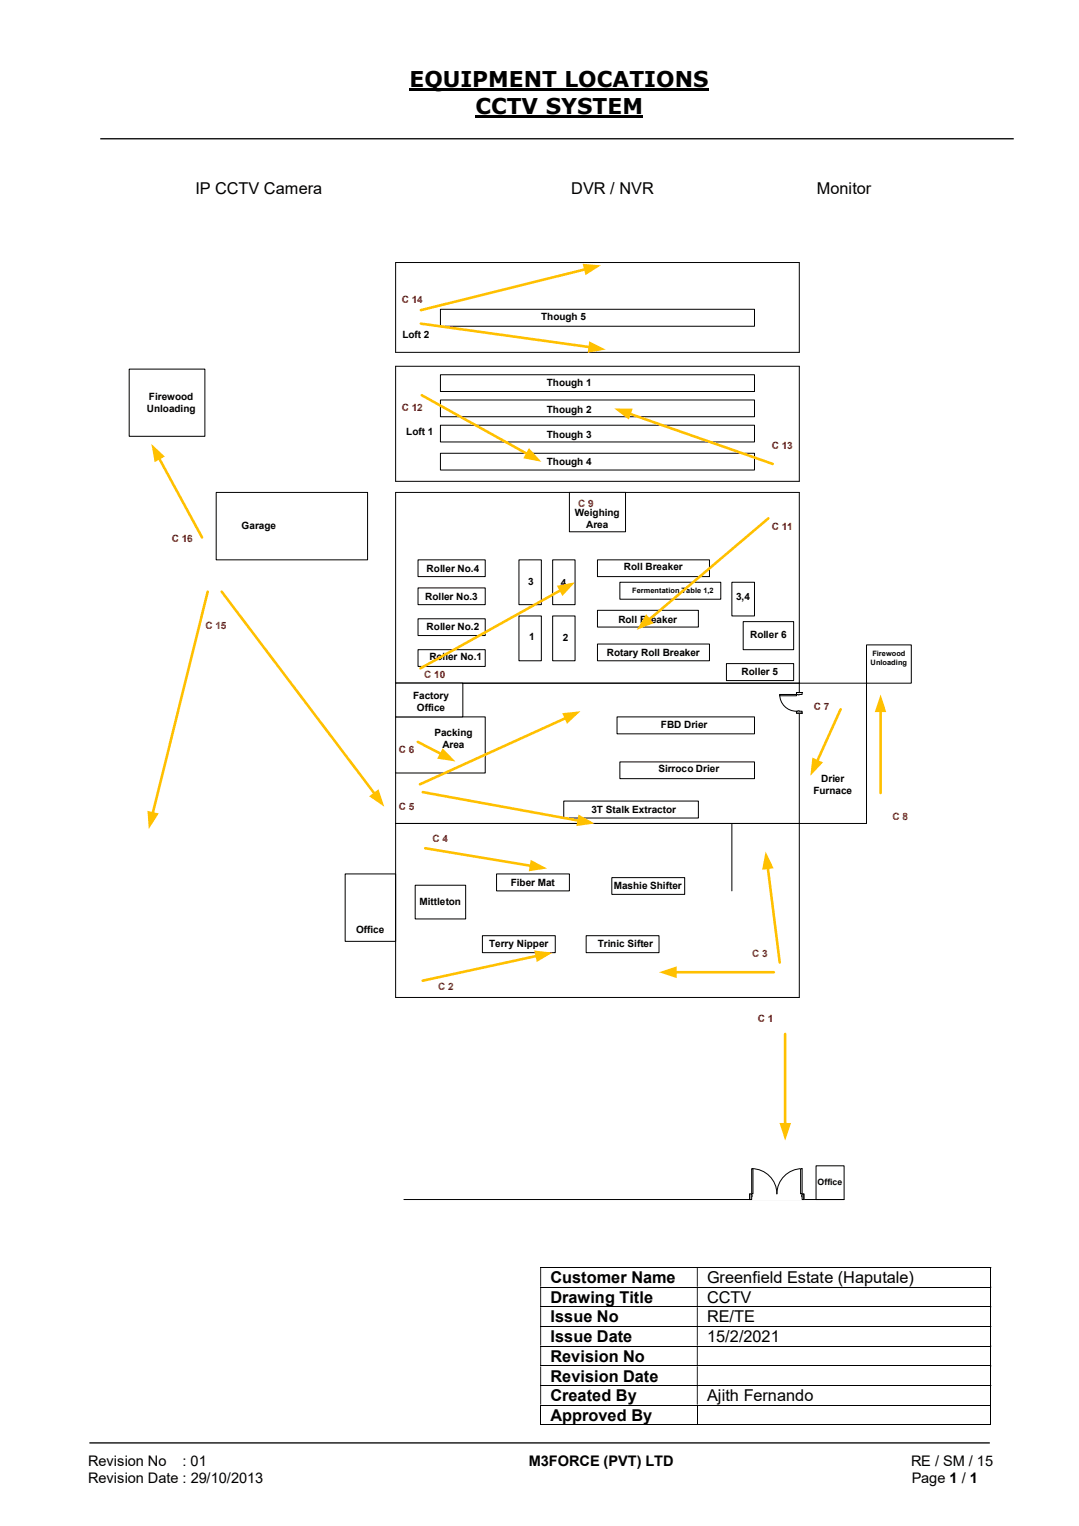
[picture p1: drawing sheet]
<svg xmlns="http://www.w3.org/2000/svg" width="210mm" height="297mm" viewBox="0 0 210 297" stroke-linecap="round" stroke-linejoin="round" font-family="sans-serif">
<path d="M79.7 17.5h58.2M92.5 22.6h32.6" fill="none" stroke="#000" stroke-width=".42"/>
<path d="M19.5 27h177.8M17.4 280.8h175.3" fill="none" stroke="#000" stroke-width=".25"/>
<g fill="none" stroke="#000" stroke-width=".19">
<path d="M105.2 246.7h87.6M105.2 250.5h87.6M105.2 254.3h87.6M105.2 258.2h87.6M192.9 246.8v3.6M192.9 250.6v3.7M192.9 254.4v3.7M192.9 258.3v3.6M105.2 262h87.6M105.2 265.9h87.6M105.2 269.7h87.6M105.2 273.5h87.6"/>
<path d="M105.2 277.3h30.4M105.2 273.6v3.8M135.7 273.6v3.8M135.8 277.3h57M192.9 262.1v3.7M192.9 265.9v3.7M192.9 269.7v3.7M192.9 273.6v3.8"/>
</g>
<g fill="#000">
<path d="M192.8 246.6h.2v.2h-.2zM105.2 246.8h.1v3.6h-.1zM135.6 246.8h.2v3.6h-.2z" fill-rule="evenodd"/>
<path d="M192.8 250.4h.2v.2h-.2zM105.2 250.6h.1v3.7h-.1zM135.6 250.6h.2v3.7h-.2z" fill-rule="evenodd"/>
<path d="M192.8 254.3h.2v.1h-.2zM105.2 254.4h.1v3.7h-.1zM135.6 254.4h.2v3.7h-.2z" fill-rule="evenodd"/>
<path d="M192.8 258.1h.2v.2h-.2zM105.2 258.3h.1v3.6h-.1zM135.6 258.3h.2v3.6h-.2z" fill-rule="evenodd"/>
<path d="M192.8 261.9h.2v.2h-.2zM105.2 262.1h.1v3.7h-.1zM135.6 262.1h.2v3.7h-.2z" fill-rule="evenodd"/>
<path d="M192.8 265.8h.2v.1h-.2zM105.2 265.9h.1v3.7h-.1zM135.6 265.9h.2v3.7h-.2z" fill-rule="evenodd"/>
<path d="M192.8 269.6h.2v.1h-.2zM105.2 269.7h.1v3.7h-.1zM135.6 269.7h.2v3.7h-.2z" fill-rule="evenodd"/>
</g>
<path d="M192.8 273.4h.2v.2h-.2zM192.8 277.2h.2v.2h-.2z" fill="#000"/>
<path d="M158.8 226.9h5.5v6.6h-5.5z" fill="#fff"/>
<path d="M155.6 133h13.1M142.5 160.3v13.1M78.6 233.5h85.7M158.8 226.9h5.5v6.6h-5.5z" fill="none" stroke="#000" stroke-width=".19"/>
<path d="M168.7 125.5h8.7v7.5h-8.7z" fill="#fff"/>
<path d="M168.7 125.5h8.7v7.5h-8.7zM168.7 133v27.3h-13.1" fill="none" stroke="#000" stroke-width=".19"/>
<path d="M67.2 170.1h9.8v13.1h-9.8z" fill="#fff"/>
<path d="M67.2 170.1h9.8v13.1h-9.8z" fill="none" stroke="#000" stroke-width=".19"/>
<path d="M163.6 138l-4.6 10.2" fill="none" stroke="#ffc000" stroke-width=".51"/>
<path d="M158.1 147.4l2.1 1-2.5 2.6z" fill="#ffc000"/>
<path d="M77 51.1h78.6v17.5h-78.6zM77 71.3h78.6v22.4h-78.6zM77 95.8h78.6v98.3h-78.6zM77 133h78.6M77 160.3h78.6" fill="none" stroke="#000" stroke-width=".19"/>
<path d="M96.6 170.1h14.2v3.3h-14.2z" fill="#fff"/>
<path d="M96.6 170.1h14.2v3.3h-14.2z" fill="none" stroke="#000" stroke-width=".19"/>
<path d="M80.8 172.3h9.8v6.6h-9.8z" fill="#fff"/>
<path d="M80.8 172.3h9.8v6.6h-9.8z" fill="none" stroke="#000" stroke-width=".19"/>
<path d="M114.1 182.1h14.2v3.3h-14.2z" fill="#fff"/>
<path d="M114.1 182.1h14.2v3.3h-14.2z" fill="none" stroke="#000" stroke-width=".19"/>
<path d="M93.9 182.1h14.2v3.3h-14.2z" fill="#fff"/>
<path d="M93.9 182.1h14.2v3.3h-14.2z" fill="none" stroke="#000" stroke-width=".19"/>
<path d="M119.1 170.8h14.2v3.3h-14.2z" fill="#fff"/>
<path d="M119.1 170.8h14.2v3.3h-14.2z" fill="none" stroke="#000" stroke-width=".19"/>
<path d="M120.6 148.3h26.3v3.3h-26.3z" fill="#fff"/>
<path d="M120.6 148.3h26.3v3.3h-26.3z" fill="none" stroke="#000" stroke-width=".19"/>
<path d="M120.1 139.5h26.8v3.3h-26.8z" fill="#fff"/>
<path d="M120.1 139.5h26.8v3.3h-26.8z" fill="none" stroke="#000" stroke-width=".19"/>
<path d="M77 139.5h17.4v11h-17.4z" fill="#fff"/>
<path d="M77 139.5h17.4v11h-17.4z" fill="none" stroke="#000" stroke-width=".19"/>
<path d="M77 133h13.1v6.5h-13.1z" fill="#fff"/>
<path d="M77 133h13.1v6.5h-13.1z" fill="none" stroke="#000" stroke-width=".19"/>
<path d="M109.7 155.9h26.2v3.3h-26.2z" fill="#fff"/>
<path d="M109.7 155.9h26.2v3.3h-26.2z" fill="none" stroke="#000" stroke-width=".19"/>
<path d="M81.4 120.4h13v3.3h-13z" fill="#fff"/>
<path d="M81.4 120.4h13v3.3h-13z" fill="none" stroke="#000" stroke-width=".19"/>
<path d="M81.4 114.4h13v3.3h-13z" fill="#fff"/>
<path d="M81.4 114.4h13v3.3h-13z" fill="none" stroke="#000" stroke-width=".19"/>
<path d="M81.4 109h13v3.2h-13z" fill="#fff"/>
<path d="M81.4 109h13v3.2h-13z" fill="none" stroke="#000" stroke-width=".19"/>
<path d="M101 109h4.4v8.7h-4.4z" fill="#fff"/>
<path d="M101 109h4.4v8.7h-4.4z" fill="none" stroke="#000" stroke-width=".19"/>
<path d="M81.4 126.4h13v3.3h-13z" fill="#fff"/>
<path d="M81.4 126.4h13v3.3h-13z" fill="none" stroke="#000" stroke-width=".19"/>
<path d="M107.6 119.9h4.3v8.7h-4.3z" fill="#fff"/>
<path d="M107.6 119.9h4.3v8.7h-4.3z" fill="none" stroke="#000" stroke-width=".19"/>
<path d="M101 119.9h4.4v8.7h-4.4z" fill="#fff"/>
<path d="M101 119.9h4.4v8.7h-4.4z" fill="none" stroke="#000" stroke-width=".19"/>
<path d="M107.6 109h4.3v8.7h-4.3z" fill="#fff"/>
<path d="M107.6 109h4.3v8.7h-4.3z" fill="none" stroke="#000" stroke-width=".19"/>
<path d="M116.3 125.3h21.8v3.3h-21.8z" fill="#fff"/>
<path d="M116.3 125.3h21.8v3.3h-21.8z" fill="none" stroke="#000" stroke-width=".19"/>
<path d="M120.6 113.3h19.7v3.3h-19.7z" fill="#fff"/>
<path d="M120.6 113.3h19.7v3.3h-19.7z" fill="none" stroke="#000" stroke-width=".19"/>
<path d="M116.3 109h21.8v3.2h-21.8z" fill="#fff"/>
<path d="M116.3 109h21.8v3.2h-21.8z" fill="none" stroke="#000" stroke-width=".19"/>
<path d="M142.5 113.3h4.4v6.6h-4.4z" fill="#fff"/>
<path d="M142.5 113.3h4.4v6.6h-4.4z" fill="none" stroke="#000" stroke-width=".19"/>
<path d="M110.8 95.8h11v7.7h-11z" fill="#fff"/>
<path d="M110.8 95.8h11v7.7h-11z" fill="none" stroke="#000" stroke-width=".19"/>
<path d="M42.1 95.8h29.4v13.2h-29.4z" fill="#fff"/>
<path d="M42.1 95.8h29.4v13.2h-29.4z" fill="none" stroke="#000" stroke-width=".19"/>
<path d="M144.7 121h9.8v5.4h-9.8z" fill="#fff"/>
<path d="M144.7 121h9.8v5.4h-9.8z" fill="none" stroke="#000" stroke-width=".19"/>
<path d="M141.4 129.2h13.1v3.3h-13.1z" fill="#fff"/>
<path d="M141.4 129.2h13.1v3.3h-13.1z" fill="none" stroke="#000" stroke-width=".19"/>
<path d="M85.7 88.2h61.2v3.3h-61.2z" fill="#fff"/>
<path d="M85.7 88.2h61.2v3.3h-61.2z" fill="none" stroke="#000" stroke-width=".19"/>
<path d="M85.7 82.8h61.2v3.2h-61.2z" fill="#fff"/>
<path d="M85.7 82.8h61.2v3.2h-61.2z" fill="none" stroke="#000" stroke-width=".19"/>
<path d="M85.7 77.9h61.2v3.2h-61.2z" fill="#fff"/>
<path d="M85.7 77.9h61.2v3.2h-61.2z" fill="none" stroke="#000" stroke-width=".19"/>
<path d="M85.7 60.2h61.2v3.3h-61.2z" fill="#fff"/>
<path d="M85.7 60.2h61.2v3.3h-61.2z" fill="none" stroke="#000" stroke-width=".19"/>
<path d="M25.1 71.8h14.8v13.1h-14.8z" fill="#fff"/>
<path d="M25.1 71.8h14.8v13.1h-14.8z" fill="none" stroke="#000" stroke-width=".19"/>
<path d="M85.7 72.9h61.2v3.3h-61.2z" fill="#fff"/>
<path d="M85.7 72.9h61.2v3.3h-61.2z" fill="none" stroke="#000" stroke-width=".19"/>
<path d="M116.3 118.8h19.6v3.2h-19.6z" fill="#fff"/>
<path d="M116.3 118.8h19.6v3.2h-19.6z" fill="none" stroke="#000" stroke-width=".19"/>
<path d="M81.3 144.4l4.6 2.4" fill="none" stroke="#ffc000" stroke-width=".51"/>
<path d="M86.1 145.6l2.5 2.6-3.5-.5z" fill="#ffc000"/>
<path d="M149.4 168.8l2.4 18.5" fill="none" stroke="#ffc000" stroke-width=".51"/>
<path d="M149 165.7l1.6 3.3-2.3 .3z" fill="#ffc000"/>
<path d="M104.5 186.1l-22.2 4.8" fill="none" stroke="#ffc000" stroke-width=".51"/>
<path d="M104 185l3.6 .4-3.1 1.8z" fill="#ffc000"/>
<path d="M82.8 165.1l20.6 3.4" fill="none" stroke="#ffc000" stroke-width=".51"/>
<path d="M103.3 167.3l3.2 1.7-3.6 .6z" fill="#ffc000"/>
<path d="M131.4 189.2h19.2" fill="none" stroke="#ffc000" stroke-width=".51"/>
<path d="M128.3 189.2l3.4-1.1v2.3z" fill="#ffc000"/>
<path d="M82.3 154.2l30.3 5.5" fill="none" stroke="#ffc000" stroke-width=".51"/>
<path d="M112.6 158.5l3.1 1.8-3.5 .5z" fill="#ffc000"/>
<path d="M110.2 139.7l-28.5 13" fill="none" stroke="#ffc000" stroke-width=".51"/>
<path d="M109.4 138.8l3.6-.4-2.6 2.5z" fill="#ffc000"/>
<path d="M145.9 232.3h10.6v1.2h-10.6z" fill="#fff"/>
<path d="M145.9 232.3h10.6v1.2h-10.6z" fill="none" stroke="#fff" stroke-width=".19"/>
<path d="M156.1 232.4v1.1h.4v-1.1zM145.9 232.4h.4v1.1h-.4z" fill-rule="evenodd" fill="#fff"/>
<path d="M146.3 232.6v-.2h-.4v1.1h.4v-.6M156.1 232.6v-.2h.4v1.1h-.4v-.6" fill="none" stroke="#000" stroke-width=".19"/>
<path d="M156 232.6l.1 .3zM146.3 232.6l.1 .3z" fill-rule="evenodd" fill="#fff"/>
<path d="M145.9 232.4v1.1M146.3 232.6v.3M146.3 227.5a4.9 4.9 0 0 1 4.9 4.9 4.9 4.9 0 0 1 4.9-4.9M156.1 232.6v.3M156.5 232.4v1.1" fill="none" stroke="#000" stroke-width=".19"/>
<path d="M146.3 227.5h.3v4.9h-.3z" fill="#fff"/>
<path d="M146.3 227.5h.3v4.9h-.3z" fill="none" stroke="#000" stroke-width=".19"/>
<path d="M155.8 227.5h.3v4.9h-.3z" fill="#fff"/>
<path d="M155.8 227.5h.3v4.9h-.3z" fill="none" stroke="#000" stroke-width=".19"/>
<path d="M152.8 201.3v17.6" fill="none" stroke="#ffc000" stroke-width=".51"/>
<path d="M151.7 218.6h2.3l-1.2 3.4z" fill="#ffc000"/>
<path d="M155 134.8h1.2v4h-1.2z" fill="#fff"/>
<path d="M155 134.8h1.2v4h-1.2z" fill="none" stroke="#fff" stroke-width=".19"/>
<path d="M155 134.8v.4h1.1v-.4zM155 138.4h1.1v.4h-1.1z" fill-rule="evenodd" fill="#fff"/>
<path d="M155.3 135.2h-.3v-.4h1.1v.4h-.5M155.3 138.4h-.3v.4h1.1v-.4h-.5" fill="none" stroke="#000" stroke-width=".19"/>
<path d="M155.3 135.2l.3 .1zM155.3 138.3l.3 .1z" fill-rule="evenodd" fill="#fff"/>
<path d="M151.8 135.2a3.2 3.2 0 0 0 3.2 3.2M155 134.8h1.1M155 138.8h1.1M155.3 135.2h.3M155.3 138.4h.3" fill="none" stroke="#000" stroke-width=".19"/>
<path d="M151.8 135.2h3.2v.2h-3.2z" fill="#fff"/>
<path d="M151.8 135.2h3.2v.2h-3.2z" fill="none" stroke="#000" stroke-width=".19"/>
<path d="M43.1 115.1l29.8 39.4" fill="none" stroke="#ffc000" stroke-width=".51"/>
<path d="M71.8 155l1.9-1.4 1.1 3.4z" fill="#ffc000"/>
<path d="M30.9 89.2l8.4 15.4" fill="none" stroke="#ffc000" stroke-width=".51"/>
<path d="M29.5 86.4l2.6 2.5-2 1.1z" fill="#ffc000"/>
<path d="M149.6 100.9l-23.3 19.7" fill="none" stroke="#ffc000" stroke-width=".51"/>
<path d="M125.8 119.5l1.5 1.8-3.4 1.3z" fill="#ffc000"/>
<path d="M109.2 114.9l-27.4 15.2" fill="none" stroke="#ffc000" stroke-width=".51"/>
<path d="M108.4 114l3.5-.7-2.4 2.7z" fill="#ffc000"/>
<path d="M82.1 76.9l20.5 11.4" fill="none" stroke="#ffc000" stroke-width=".51"/>
<path d="M103 87.2l2.4 2.7-3.5-.7z" fill="#ffc000"/>
<path d="M122.5 80.5l27.9 9.8" fill="none" stroke="#ffc000" stroke-width=".51"/>
<path d="M119.5 79.5h3.6l-.7 2.2z" fill="#ffc000"/>
<path d="M114 52.4l-32.1 8" fill="none" stroke="#ffc000" stroke-width=".51"/>
<path d="M113.4 51.4l3.6 .2-3 2z" fill="#ffc000"/>
<path d="M81.9 63l32.9 4.6" fill="none" stroke="#ffc000" stroke-width=".51"/>
<path d="M114.7 66.4l3.2 1.6-3.5 .7z" fill="#ffc000"/>
<path d="M40.4 115.1l-10.7 43.2" fill="none" stroke="#ffc000" stroke-width=".51"/>
<path d="M28.7 157.8l2.2 .5-1.9 3.1z" fill="#ffc000"/>
<path d="M171.4 138.3v16" fill="none" stroke="#ffc000" stroke-width=".51"/>
<path d="M171.4 135.2l1.1 3.4h-2.2z" fill="#ffc000"/>
<g font-size="4.2">
<text x="79.7" y="17">EQUIPMENT LOCATIONS</text>
<text x="92.5" y="22.1">CCTV SYSTEM</text>
</g>
<g font-size="3.2">
<text x="38" y="37.7">IP CCTV Camera</text>
<text x="111.2" y="37.7">DVR / NVR</text>
<text x="159" y="37.7">Monitor</text>
<text x="107.1" y="249.8">Customer Name</text>
<text x="137.6" y="249.8">Greenfield Estate (Haputale)</text>
<text x="107.1" y="253.6">Drawing Title</text>
<text x="107.1" y="257.4">Issue No</text>
<text x="137.6" y="253.6">CCTV</text>
<text x="137.6" y="257.4">RE/TE</text>
<text x="107.1" y="261.2">Issue Date</text>
<text x="137.6" y="261.2">15/2/2021</text>
<text x="107.1" y="265">Revision No</text>
<text x="107.1" y="268.9">Revision Date</text>
<text x="107.1" y="272.7">Created By</text>
<text x="137.6" y="272.7">Ajith Fernando</text>
<text x="107.1" y="276.6">Approved By</text>
</g>
<g font-size="2.8">
<text x="17.1" y="285.4">Revision No</text>
<text x="35.5" y="285.4">: 01</text>
<text x="102.9" y="285.4">M3FORCE (PVT) LTD</text>
<text x="177.3" y="285.4">RE / SM / 15</text>
<text x="17.1" y="288.7">Revision Date : 29/10/2013</text>
<text x="177.4" y="288.7">Page 1 / 1</text>
</g>
<g font-size="1.9" fill="#c00000">
<text x="78.2" y="59.1">C 14</text>
<text x="78.2" y="80.1">C 12</text>
<text x="150.2" y="87.5">C 13</text>
<text x="112.6" y="98.6">C 9</text>
<text x="33.4" y="105.4">C 16</text>
<text x="150.2" y="103.2">C 11</text>
<text x="40" y="122.4">C 15</text>
<text x="82.5" y="131.9">C 10</text>
<text x="158.4" y="138.2">C 7</text>
<text x="77.6" y="146.6">C 6</text>
<text x="77.6" y="157.6">C 5</text>
<text x="173.7" y="159.5">C 8</text>
<text x="84.2" y="163.9">C 4</text>
<text x="146.4" y="186.2">C 3</text>
<text x="85.3" y="192.7">C 2</text>
<text x="147.5" y="198.8">C 1</text>
</g>
<g font-size="1.9">
<text x="78.3" y="65.8">Loft 2</text>
<text x="105.3" y="62.2">Though 5</text>
<text x="29" y="77.8">Firewood</text>
<text x="106.4" y="75.1">Though 1</text>
<text x="28.6" y="80.1">Unloading</text>
<text x="106.4" y="80.4">Though 2</text>
<text x="79.1" y="84.8">Loft 1</text>
<text x="106.4" y="85.3">Though 3</text>
<text x="106.4" y="90.4">Though 4</text>
<text x="111.9" y="100.4">Weighing</text>
<text x="47" y="103">Garage</text>
<text x="114.1" y="102.7">Area</text>
<text x="83" y="111.3">Roller No.4</text>
<text x="102.8" y="113.9">3</text>
<text x="121.5" y="111">Roll Breaker</text>
<text x="82.8" y="116.8">Roller No.3</text>
<text x="109.2" y="114.1">4</text>
<text x="143.3" y="116.8">3,4</text>
<text x="83" y="122.6">Roller No.2</text>
<text x="103" y="124.6">1</text>
<text x="109.6" y="124.8">2</text>
<text x="120.4" y="121.2">Roll Breaker</text>
<text x="146" y="124.1">Roller 6</text>
<text x="83.6" y="128.4">Roller No.1</text>
<text x="118.1" y="127.7">Rotary Roll Breaker</text>
<text x="144.4" y="131.4">Roller 5</text>
<text x="80.4" y="136">Factory</text>
<text x="81.2" y="138.3">Office</text>
<text x="84.5" y="143.3">Packing</text>
<text x="128.7" y="141.7">FBD Drier</text>
<text x="86.1" y="145.6">Area</text>
<text x="128.1" y="150.3">Sirroco Drier</text>
<text x="158.3" y="154.6">Furnace</text>
<text x="159.9" y="152.3">Drier</text>
<text x="115.1" y="158.3">3T Stalk Extractor</text>
<text x="99.4" y="172.5">Fiber Mat</text>
<text x="119.5" y="173.1">Mashie Shifter</text>
<text x="81.7" y="176.1">Mittleton</text>
<text x="69.3" y="181.6">Office</text>
<text x="95.2" y="184.3">Terry Nipper</text>
<text x="116.3" y="184.3">Trinic Sifter</text>
</g>
<text font-size="1.7" x="159.1" y="230.7">Office</text>
<g font-size="1.4">
<text x="123.1" y="115.4">Fermentation Table 1,2</text>
<text x="169.5" y="129.4">Unloading</text>
<text x="169.8" y="127.6">Firewood</text>
</g>
</svg>
